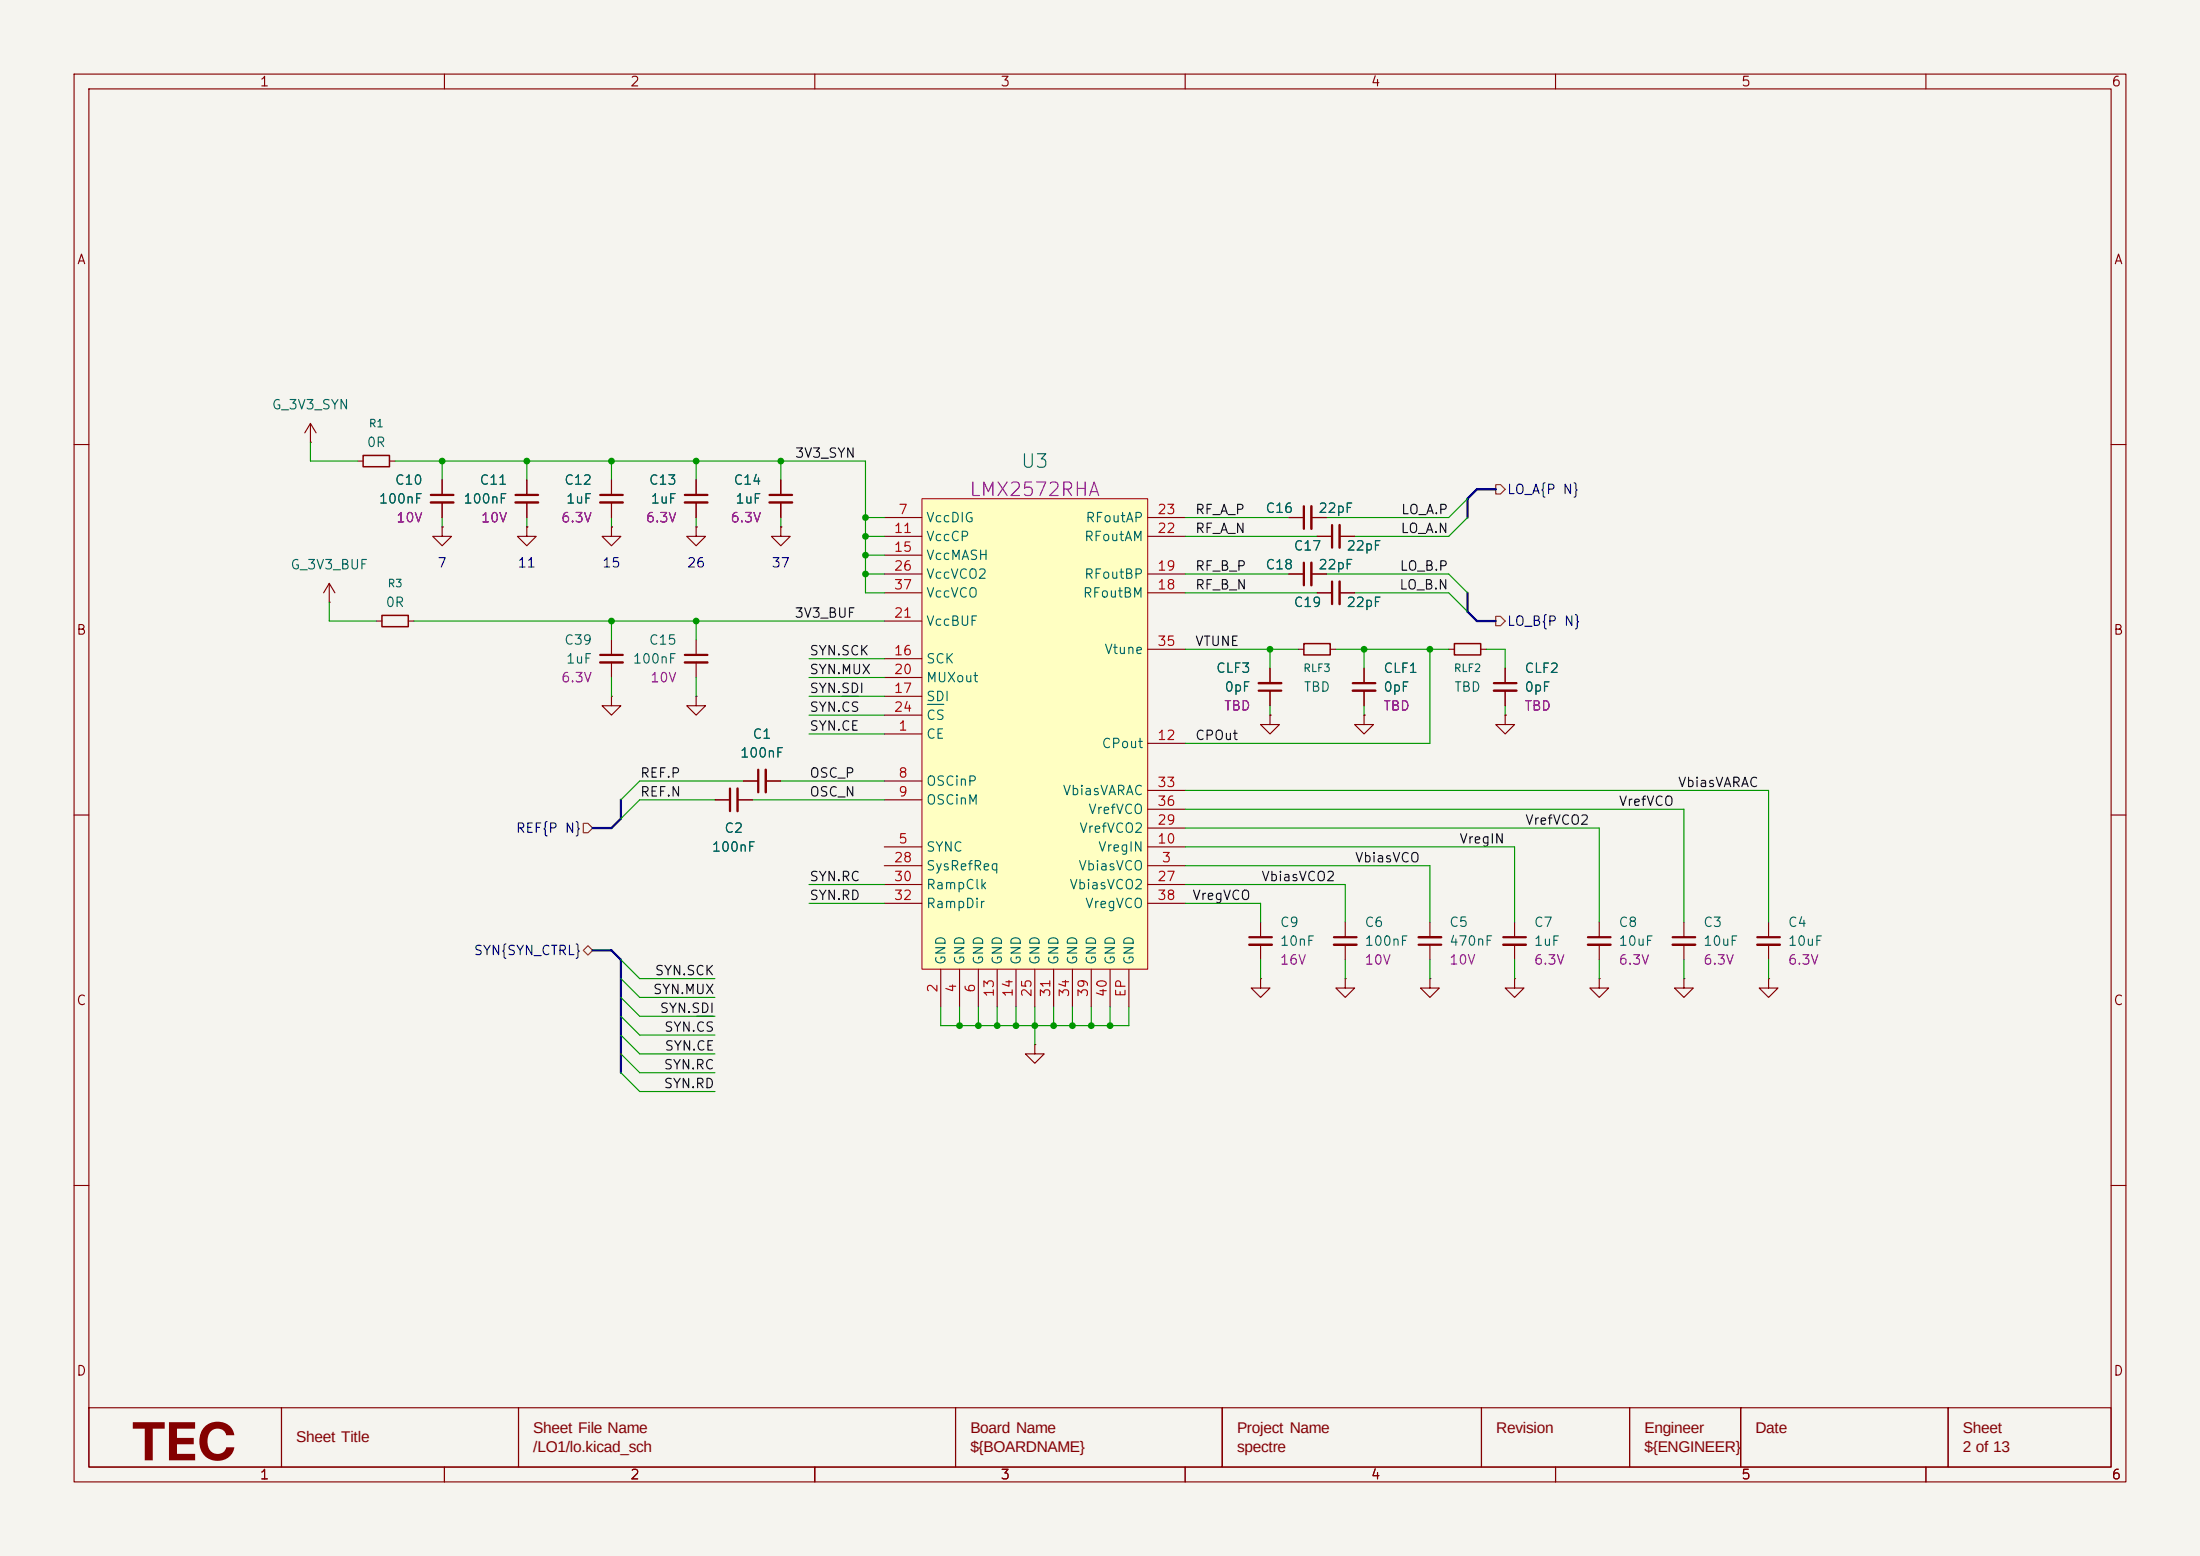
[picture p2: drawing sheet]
<svg xmlns="http://www.w3.org/2000/svg" width="297mm" height="210mm" viewBox="0 0 297 210" stroke-linecap="round" stroke-linejoin="round" font-family="sans-serif">
<path d="M0 0h297v210h-297z" fill="#f5f4ef" stroke="#f5f4ef" stroke-width=".14"/>
<g fill="none" stroke="#840000" stroke-width=".15">
<path d="M10 10h277v190h-277zM12 12h273v186h-273zM60 10v2M110 10v2M160 10v2M210 10v2M260 10v2M10 60h2M71.1 71.1v1.3h1.3l-1.3 1.3-1.3-1.3h1.3M71.1 71.1h.1M71.1 64.8v2M71.1 67.8v2.1"/>
<path d="M82.5 71.1v1.3h1.3l-1.3 1.3-1.2-1.3h1.2M82.5 71.1h.1M82.5 64.8v2M82.5 67.8v2.1M94 64.8v2M94 67.8v2.1M174 69.9h2M177 69.9h2.1M177.8 72.4h2M180.8 72.4h2.1M285 60h2M50.8 83.8h.8"/>
<path d="M55.1 83.8h.8M94 86.4v2M94 89.4v2M10 110h2M100.3 105.4h2.1M103.4 105.4h2M285 110h2M204.5 132.1v1.3h1.2l-1.2 1.2-1.3-1.2h1.3M204.5 132.1h.1M204.5 124.5v2M204.5 127.5v2M215.9 124.5v2"/>
<path d="M215.9 127.5v2M227.3 132.1v1.3h1.3l-1.3 1.2-1.2-1.2h1.2M227.3 132.1h.1M227.3 124.5v2M227.3 127.5v2M139.7 141v1.2h1.3l-1.3 1.3-1.3-1.3h1.3M139.7 141h.1M10 160h2M285 160h2M12 190h26v8h-26zM38 190h32v8h-32zM60 198v2"/>
<path d="M70 190h59v8h-59zM110 198v2M129 190h36v8h-36zM160 198v2M165 190h35v8h-35zM200 190h20v8h-20zM210 198v2M220 190h15v8h-15zM235 190h28v8h-28zM260 198v2M263 190h22v8h-22z"/>
</g>
<path d="M69.6 66.8h3M81 66.8h3.1M92.5 66.8h3M176 68.3v3.1M179.8 70.9v3M92.5 88.4h3M102.4 103.9v3M202.9 126.5h3.1M214.4 126.5h3M225.8 126.5h3.1" fill="none" stroke="#840000" stroke-width=".3"/>
<path d="M69.6 67.8h3M81 67.8h3.1M92.5 67.8h3M177 68.3v3.1M180.8 70.9v3M92.5 89.4h3M103.4 103.9v3M202.9 127.5h3.1M214.4 127.5h3M225.8 127.5h3.1" fill="none" stroke="#840000" stroke-width=".33"/>
<path d="M51.6 83.1h3.5v1.5h-3.5z" fill="none" stroke="#840000" stroke-width=".2"/>
<path d="M124.5 67.3h30.4v63.5h-30.4z" fill="#ffffc2"/>
<path d="M124.5 67.3h30.4v63.5h-30.4z" fill="none" stroke="#bf0000" stroke-width=".14"/>
<g fill="none" stroke="#840000" stroke-width=".15">
<path d="M41.9 59.7h.1M41.9 57.2l-.8 1.2M41.9 57.2l.8 1.2M41.9 57.2v2.5M44.4 78.7l-.7 1.3M44.4 78.7l.8 1.3M44.4 78.7v2.6M48.3 62.2h.7M52.6 62.2h.7M59.7 71.1v1.3h1.3l-1.3 1.3-1.3-1.3h1.3M59.7 71.1h.1M59.7 64.8v2"/>
<path d="M59.7 67.8v2.1M71.1 71.1h.1M71.1 64.8v2M71.1 67.8v2.1M82.5 71.1h.1M82.5 64.8v2M82.5 67.8v2.1M94 71.1v1.3h1.2l-1.2 1.3-1.3-1.3h1.3M94 71.1h.1M94 64.8v2M94 67.8v2.1M105.4 71.1v1.3h1.3l-1.3 1.3-1.3-1.3h1.3"/>
<path d="M105.4 71.1h.1M105.4 64.8v2M105.4 67.8v2.1M119.4 69.9h5.1M119.4 72.4h5.1M119.4 74.9h5.1M119.4 77.5h5.1M154.9 69.9h5.1M154.9 72.4h5.1M154.9 77.5h5.1M174 69.9h2M174 77.5h2"/>
<path d="M177 69.9h2.1M177 77.5h2.1M177.8 72.4h2M180.8 72.4h2.1M44.4 81.3h.1M82.5 94v1.3h1.3l-1.3 1.2-1.2-1.2h1.2M82.5 94h.1M82.5 86.4v2M82.5 89.4v2M94 94v1.3h1.2l-1.2 1.2-1.3-1.2h1.3M94 94h.1M119.4 99.1h5.1"/>
<path d="M119.4 88.9h5.1M119.4 94h5.1M119.4 80h5.1M119.4 91.4h5.1M119.4 83.8h5.1M119.4 96.5h5.1M154.9 80h5.1M154.9 87.6h5.1M171.4 96.5v1.3h1.3l-1.3 1.3-1.2-1.3h1.2M171.4 96.5h.1M171.4 90.2v2M171.4 93.2v2.1"/>
<path d="M175.3 87.6h.7M177.8 80h2M179.6 87.6h.7M180.8 80h2.1M184.1 96.5v1.3h-1.2l1.2 1.3 1.3-1.3h-1.3M184.1 96.5h.1M184.1 90.2v2M184.1 93.2v2.1M195.6 87.6h.7M199.9 87.6h.8M203.2 96.5v1.3h1.3l-1.3 1.3-1.3-1.3h1.3M203.2 96.5h.1"/>
<path d="M203.2 90.2v2M203.2 93.2v2.1M96.5 108h2.1M99.6 108h2M100.3 105.4h2.1M103.4 105.4h2M119.4 116.8h5.1M119.4 114.3h5.1M119.4 105.4h5.1M119.4 108h5.1M119.4 119.4h5.1M154.9 116.8h5.1"/>
<path d="M154.9 114.3h5.1M154.9 100.3h5.1M154.9 119.4h5.1M154.9 111.8h5.1M154.9 106.7h5.1M154.9 109.2h5.1M119.4 121.9h5.1M127 130.8v5.1M129.5 130.8v5.1M132.1 130.8v5.1M134.6 130.8v5.1M137.2 130.8v5.1"/>
<path d="M139.7 130.8v5.1M142.2 130.8v5.1M144.8 130.8v5.1M147.3 130.8v5.1M149.9 130.8v5.1M152.4 130.8v5.1M154.9 121.9h5.1M170.2 132.1v1.3h1.2l-1.2 1.2-1.3-1.2h1.3M170.2 132.1h.1M170.2 124.5v2M170.2 127.5v2M181.6 132.1v1.3h1.3l-1.3 1.2-1.3-1.2h1.3"/>
<path d="M181.6 132.1h.1M181.6 124.5v2M181.6 127.5v2M193 132.1v1.3h1.3l-1.3 1.2-1.2-1.2h1.2M193 132.1h.1M193 124.5v2M193 127.5v2M215.9 132.1v1.3h1.3l-1.3 1.2-1.3-1.2h1.3M215.9 132.1h.1M238.8 132.1v1.3h1.2l-1.2 1.2-1.3-1.2h1.3M238.8 132.1h.1M238.8 124.5v2"/>
<path d="M238.8 127.5v2"/>
</g>
<path d="M125.2 95.1h2.2" fill="none" stroke="#006464" stroke-width=".15"/>
<g fill="none" stroke="#840000" stroke-width=".3">
<path d="M58.2 66.8h3M103.9 66.8h3M176 75.9v3.1M179.8 78.5v3M81 88.4h3.1M169.9 93.2h3.1M182.6 92.2h3.1M201.7 92.2h3M98.6 106.4v3.1M168.7 126.5h3M180.1 126.5h3M191.5 127.5h3.1"/>
<path d="M237.2 126.5h3.1"/>
</g>
<g fill="none" stroke="#840000" stroke-width=".33">
<path d="M58.2 67.8h3M103.9 67.8h3M177 75.9v3.1M180.8 78.5v3M81 89.4h3.1M169.9 92.2h3.1M182.6 93.2h3.1M201.7 93.2h3M99.6 106.4v3.1M168.7 127.5h3M180.1 127.5h3M191.5 126.5h3.1"/>
<path d="M237.2 127.5h3.1"/>
</g>
<path d="M49 61.5h3.6v1.5h-3.6zM176 86.9h3.6v1.5h-3.6zM196.3 86.9h3.6v1.5h-3.6z" fill="none" stroke="#840000" stroke-width=".2"/>
<path d="M201.9 65.4h.7l.6 .6-.6 .7h-.7zM201.9 83.2h.7l.6 .6-.6 .7h-.7zM78.7 111.1h.7l.6 .7-.6 .6h-.7zM78.7 128.3l.7-.7 .6 .7-.6 .6z" fill="none" stroke="#725600" stroke-width=".15"/>
<path d="M113.7 94h2.2M94.1 137.2h2.2" fill="none" stroke="#0f0f0f" stroke-width=".15"/>
<path d="M201.9 66h-2.5l-1.3 1.3v2.6M198.1 80v2.6l1.3 1.2h2.5M83.8 108v2.5l-1.3 1.3h-2.5M80 128.3h2.5l1.3 1.2v15.3" fill="none" stroke="#000084" stroke-width=".3"/>
<g fill="none" stroke="#009600" stroke-width=".15">
<path d="M41.9 59.7v2.5h6.4M53.3 62.2h63.5v17.8h2.6M59.7 62.2v2.6M59.7 69.9v1.2M71.1 62.2v2.6M71.1 69.9v1.2M82.5 62.2v2.6M82.5 69.9v1.2M94 62.2v2.6M94 69.9v1.2M105.4 62.2v2.6M105.4 69.9v1.2"/>
<path d="M116.8 72.4h2.6M116.8 69.9h2.6M116.8 77.5h2.6M116.8 74.9h2.6M160 72.4h17.8M160 69.9h14M160 77.5h14M179.1 77.5h16.5l2.5 2.5M198.1 69.9l-2.5 2.5h-12.7M198.1 67.3l-2.5 2.6h-16.5M44.4 81.3v2.5h6.4M55.9 83.8h63.5"/>
<path d="M82.5 83.8v2.6M82.5 91.4v2.6M94 83.8v2.6M94 91.4v2.6M109.2 88.9h10.2M109.2 99.1h10.2M109.2 91.4h10.2M109.2 94h10.2M109.2 96.5h10.2M160 87.6h15.3M160 80h17.8M171.4 87.6v2.6"/>
<path d="M171.4 95.3v1.2M180.3 87.6h15.3M182.9 80h12.7l2.5 2.6M184.1 87.6v2.6M184.1 95.3v1.2M193 87.6v12.7h-33M200.7 87.6h2.5v2.6M203.2 95.3v1.2M96.5 108h-10.1l-2.6 2.5M100.3 105.4h-13.9l-2.6 2.6M101.6 108h17.8M105.4 105.4h14"/>
<path d="M109.2 119.4h10.2M160 106.7h78.8v17.8M160 109.2h67.3v15.3M160 116.8h33v7.7M160 114.3h44.5v10.2M160 111.8h55.9v12.7M160 119.4h21.6v5.1M83.8 134.6l2.6 2.6h10.1M83.8 139.7l2.6 2.5h10.1M83.8 132.1l2.6 2.5h10.1M83.8 137.2l2.6 2.5h10.1M83.8 129.5l2.6 2.6h10.1"/>
<path d="M109.2 121.9h10.2M127 135.9v2.5h25.4v-2.5M129.5 135.9v2.5M132.1 135.9v2.5M134.6 135.9v2.5M137.2 135.9v2.5M139.7 135.9v5.1M142.2 135.9v2.5M144.8 135.9v2.5M147.3 135.9v2.5M149.9 135.9v2.5M160 121.9h10.2v2.6"/>
<path d="M170.2 129.5v2.6M181.6 129.5v2.6M193 129.5v2.6M204.5 129.5v2.6M215.9 129.5v2.6M227.3 129.5v2.6M238.8 129.5v2.6M83.8 144.8l2.6 2.5h10.1M83.8 142.2l2.6 2.6h10.1"/>
</g>
<g fill="#009600">
<circle cx="129.5" cy="138.4" r=".46"/>
<circle cx="132.1" cy="138.4" r=".46"/>
<circle cx="139.7" cy="138.4" r=".46"/>
<circle cx="137.2" cy="138.4" r=".46"/>
<circle cx="116.8" cy="77.5" r=".46"/>
<circle cx="116.8" cy="74.9" r=".46"/>
<circle cx="116.8" cy="69.9" r=".46"/>
<circle cx="116.8" cy="72.4" r=".46"/>
<circle cx="147.3" cy="138.4" r=".46"/>
<circle cx="149.9" cy="138.4" r=".46"/>
<circle cx="144.8" cy="138.4" r=".46"/>
<circle cx="142.2" cy="138.4" r=".46"/>
<circle cx="134.6" cy="138.4" r=".46"/>
<circle cx="94" cy="83.8" r=".46"/>
<circle cx="94" cy="62.2" r=".46"/>
<circle cx="105.4" cy="62.2" r=".46"/>
<circle cx="171.4" cy="87.6" r=".46"/>
<circle cx="184.1" cy="87.6" r=".46"/>
<circle cx="193" cy="87.6" r=".46"/>
<circle cx="82.5" cy="62.2" r=".46"/>
<circle cx="71.1" cy="62.2" r=".46"/>
<circle cx="59.7" cy="62.2" r=".46"/>
<circle cx="82.5" cy="83.8" r=".46"/>
</g>
<text font-size="7.1" fill="#840000" x="17.7" y="197.1">TEC</text>
<g font-size="2.1" fill="#840000">
<text x="40" y="194.7">Sheet Title</text>
<text x="72" y="193.4">Sheet File Name</text>
<text x="72" y="195.9">/LO1/lo.kicad_sch</text>
<text x="131" y="193.4">Board Name</text>
<text x="131" y="195.9">${BOARDNAME}</text>
<text x="167" y="193.4">Project Name</text>
<text x="167" y="195.9">spectre</text>
<text x="202" y="193.4">Revision</text>
<text x="222" y="193.4">Engineer</text>
<text x="222" y="195.9">${ENGINEER}</text>
<text x="237" y="193.4">Date</text>
<text x="265" y="193.4">Sheet</text>
<text x="265" y="195.9">2 of 13</text>
</g>
<text font-size="1.8" fill="#006464" x="137.7" y="63.6">U3</text>
<text font-size="1.8" fill="#840084" x="130.7" y="67.4">LMX2572RHA</text>
<g font-size="1.3" fill="#840000">
<text x="35" y="12">1</text>
<text x="85" y="12">2</text>
<text x="135" y="12">3</text>
<text x="185" y="12">4</text>
<text x="235" y="12">5</text>
<text x="285" y="12">6</text>
<text x="10.3" y="36">A</text>
<text x="285.3" y="36">A</text>
<text x="10.2" y="86">B</text>
<text x="285.2" y="86">B</text>
<text x="10.2" y="136">C</text>
<text x="285.2" y="136">C</text>
<text x="10.2" y="186">D</text>
<text x="285.2" y="186">D</text>
<text x="35" y="200">1</text>
<text x="85" y="200">2</text>
<text x="135" y="200">3</text>
<text x="185" y="200">4</text>
<text x="235" y="200">5</text>
<text x="285" y="200">6</text>
</g>
<g font-size="1.3" fill="#006464">
<text x="36.6" y="55.6">G_3V3_SYN</text>
<text x="49.4" y="60.7">0R</text>
<text x="53.2" y="65.7">C10</text>
<text x="64.7" y="65.7">C11</text>
<text x="76.1" y="65.7">C12</text>
<text x="87.5" y="65.7">C13</text>
<text x="98.9" y="65.7">C14</text>
<text x="51" y="68.3">100nF</text>
<text x="62.5" y="68.3">100nF</text>
<text x="76.3" y="68.3">1uF</text>
<text x="87.8" y="68.3">1uF</text>
<text x="99.2" y="68.3">1uF</text>
<text x="124.9" y="70.8">VccDIG</text>
<text x="146.5" y="70.8">RFoutAP</text>
<text x="170.7" y="69.5">C16</text>
<text x="177.9" y="69.5">22pF</text>
<text x="39.1" y="77.2">G_3V3_BUF</text>
<text x="124.9" y="73.4">VccCP</text>
<text x="124.9" y="75.9">VccMASH</text>
<text x="146.3" y="73.4">RFoutAM</text>
<text x="170.7" y="77.2">C18</text>
<text x="174.6" y="74.6">C17</text>
<text x="177.9" y="77.2">22pF</text>
<text x="181.7" y="74.6">22pF</text>
<text x="52" y="82.2">0R</text>
<text x="124.9" y="78.4">VccVCO2</text>
<text x="124.9" y="81">VccVCO</text>
<text x="146.1" y="81">RFoutBM</text>
<text x="146.3" y="78.4">RFoutBP</text>
<text x="174.6" y="82.2">C19</text>
<text x="181.7" y="82.2">22pF</text>
<text x="76.1" y="87.3">C39</text>
<text x="76.3" y="89.9">1uF</text>
<text x="85.3" y="89.9">100nF</text>
<text x="87.5" y="87.3">C15</text>
<text x="124.9" y="89.9">SCK</text>
<text x="124.9" y="84.8">VccBUF</text>
<text x="149" y="88.6">Vtune</text>
<text x="124.9" y="94.9">SDI</text>
<text x="124.9" y="92.4">MUXout</text>
<text x="164.1" y="91.1">CLF3</text>
<text x="165.2" y="93.7">0pF</text>
<text x="175.9" y="93.7">TBD</text>
<text x="186.7" y="91.1">CLF1</text>
<text x="186.7" y="93.7">0pF</text>
<text x="196.2" y="93.7">TBD</text>
<text x="205.7" y="91.1">CLF2</text>
<text x="205.7" y="93.7">0pF</text>
<text x="101.5" y="100">C1</text>
<text x="124.9" y="100">CE</text>
<text x="124.9" y="97.5">CS</text>
<text x="148.6" y="101.3">CPout</text>
<text x="99.8" y="102.6">100nF</text>
<text x="124.9" y="106.4">OSCinP</text>
<text x="143.4" y="107.6">VbiasVARAC</text>
<text x="97.7" y="112.7">C2</text>
<text x="124.9" y="108.9">OSCinM</text>
<text x="145.6" y="112.7">VrefVCO2</text>
<text x="146.8" y="110.2">VrefVCO</text>
<text x="96" y="115.3">100nF</text>
<text x="124.9" y="115.3">SYNC</text>
<text x="124.9" y="117.8">SysRefReq</text>
<text x="145.5" y="117.8">VbiasVCO</text>
<text x="148.2" y="115.3">VregIN</text>
<text x="124.9" y="120.3">RampClk</text>
<text x="124.9" y="122.9">RampDir</text>
<text x="144.3" y="120.3">VbiasVCO2</text>
<text x="146.4" y="122.9">VregVCO</text>
<text x="172.7" y="125.4">C9</text>
<text x="184.1" y="125.4">C6</text>
<text x="195.6" y="125.4">C5</text>
<text x="207" y="125.4">C7</text>
<text x="218.4" y="125.4">C8</text>
<text x="229.9" y="125.4">C3</text>
<text x="241.3" y="125.4">C4</text>
<text x="128" y="130.3" transform="rotate(-90 128 130.3)">GND</text>
<text x="130.5" y="130.3" transform="rotate(-90 130.5 130.3)">GND</text>
<text x="133" y="130.3" transform="rotate(-90 133 130.3)">GND</text>
<text x="135.6" y="130.3" transform="rotate(-90 135.6 130.3)">GND</text>
<text x="138.1" y="130.3" transform="rotate(-90 138.1 130.3)">GND</text>
<text x="140.7" y="130.3" transform="rotate(-90 140.7 130.3)">GND</text>
<text x="143.2" y="130.3" transform="rotate(-90 143.2 130.3)">GND</text>
<text x="145.7" y="130.3" transform="rotate(-90 145.7 130.3)">GND</text>
<text x="148.3" y="130.3" transform="rotate(-90 148.3 130.3)">GND</text>
<text x="150.8" y="130.3" transform="rotate(-90 150.8 130.3)">GND</text>
<text x="153.4" y="130.3" transform="rotate(-90 153.4 130.3)">GND</text>
<text x="172.7" y="128">10nF</text>
<text x="184.1" y="128">100nF</text>
<text x="195.6" y="128">470nF</text>
<text x="207" y="128">1uF</text>
<text x="218.4" y="128">10uF</text>
<text x="229.9" y="128">10uF</text>
<text x="241.3" y="128">10uF</text>
</g>
<g font-size="1.3" fill="#0f0f0f">
<text x="107.2" y="62.1">3V3_SYN</text>
<text x="161.3" y="69.7">RF_A_P</text>
<text x="189.1" y="69.7">LO_A.P</text>
<text x="161.3" y="72.3">RF_A_N</text>
<text x="161.3" y="77.3">RF_B_P</text>
<text x="188.9" y="77.3">LO_B.P</text>
<text x="189" y="72.3">LO_A.N</text>
<text x="107.2" y="83.7">3V3_BUF</text>
<text x="161.3" y="79.9">RF_B_N</text>
<text x="188.8" y="79.9">LO_B.N</text>
<text x="109.2" y="88.8">SYN.SCK</text>
<text x="161.3" y="87.5">VTUNE</text>
<text x="109.2" y="91.3">SYN.MUX</text>
<text x="109.2" y="93.9">SYN.SDI</text>
<text x="109.2" y="96.4">SYN.CS</text>
<text x="109.2" y="98.9">SYN.CE</text>
<text x="161.3" y="100.2">CPOut</text>
<text x="86.3" y="105.3">REF.P</text>
<text x="86.3" y="107.8">REF.N</text>
<text x="109.2" y="107.8">OSC_N</text>
<text x="109.2" y="105.3">OSC_P</text>
<text x="226.4" y="106.6">VbiasVARAC</text>
<text x="205.8" y="111.6">VrefVCO2</text>
<text x="218.5" y="109.1">VrefVCO</text>
<text x="109.2" y="119.3">SYN.RC</text>
<text x="170.2" y="119.3">VbiasVCO2</text>
<text x="182.8" y="116.7">VbiasVCO</text>
<text x="196.9" y="114.2">VregIN</text>
<text x="109.2" y="121.8">SYN.RD</text>
<text x="160.9" y="121.8">VregVCO</text>
<text x="88.3" y="132">SYN.SCK</text>
<text x="88.1" y="134.5">SYN.MUX</text>
<text x="89" y="137">SYN.SDI</text>
<text x="89.6" y="139.6">SYN.CS</text>
<text x="89.6" y="142.1">SYN.CE</text>
<text x="89.5" y="144.7">SYN.RC</text>
<text x="89.5" y="147.2">SYN.RD</text>
</g>
<g font-size="1.3" fill="#840084">
<text x="53.4" y="70.8">10V</text>
<text x="64.8" y="70.8">10V</text>
<text x="75.7" y="70.8">6.3V</text>
<text x="87.1" y="70.8">6.3V</text>
<text x="98.5" y="70.8">6.3V</text>
<text x="75.7" y="92.4">6.3V</text>
<text x="87.7" y="92.4">10V</text>
<text x="165.2" y="96.2">TBD</text>
<text x="186.7" y="96.2">TBD</text>
<text x="205.7" y="96.2">TBD</text>
<text x="172.7" y="130.5">16V</text>
<text x="184.1" y="130.5">10V</text>
<text x="195.6" y="130.5">10V</text>
<text x="207" y="130.5">6.3V</text>
<text x="218.4" y="130.5">6.3V</text>
<text x="229.9" y="130.5">6.3V</text>
<text x="241.3" y="130.5">6.3V</text>
</g>
<g font-size="1.3" fill="#a90000">
<text x="121.2" y="69.7">7</text>
<text x="156.1" y="69.7">23</text>
<text x="120.6" y="72.3">11</text>
<text x="120.6" y="74.8">15</text>
<text x="120.6" y="77.3">26</text>
<text x="156.1" y="77.3">19</text>
<text x="156.1" y="72.3">22</text>
<text x="120.6" y="83.7">21</text>
<text x="120.6" y="79.9">37</text>
<text x="156.1" y="79.9">18</text>
<text x="120.6" y="88.8">16</text>
<text x="156.1" y="87.5">35</text>
<text x="120.6" y="93.8">17</text>
<text x="120.6" y="91.3">20</text>
<text x="120.6" y="96.4">24</text>
<text x="121.2" y="98.9">1</text>
<text x="156.1" y="100.2">12</text>
<text x="121.2" y="105.3">8</text>
<text x="121.2" y="107.8">9</text>
<text x="156.1" y="106.5">33</text>
<text x="156.1" y="111.6">29</text>
<text x="156.1" y="109.1">36</text>
<text x="120.6" y="116.7">28</text>
<text x="120.6" y="119.2">30</text>
<text x="121.2" y="114.2">5</text>
<text x="156.1" y="114.2">10</text>
<text x="156.1" y="119.2">27</text>
<text x="156.7" y="116.7">3</text>
<text x="120.6" y="121.8">32</text>
<text x="156.1" y="121.8">38</text>
<text x="126.9" y="134.1" transform="rotate(-90 126.9 134.1)">2</text>
<text x="129.4" y="134.1" transform="rotate(-90 129.4 134.1)">4</text>
<text x="131.9" y="134.1" transform="rotate(-90 131.9 134.1)">6</text>
<text x="134.5" y="134.7" transform="rotate(-90 134.5 134.7)">13</text>
<text x="137" y="134.7" transform="rotate(-90 137 134.7)">14</text>
<text x="139.6" y="134.7" transform="rotate(-90 139.6 134.7)">25</text>
<text x="142.1" y="134.7" transform="rotate(-90 142.1 134.7)">31</text>
<text x="144.6" y="134.7" transform="rotate(-90 144.6 134.7)">34</text>
<text x="147.2" y="134.7" transform="rotate(-90 147.2 134.7)">39</text>
<text x="149.7" y="134.7" transform="rotate(-90 149.7 134.7)">40</text>
<text x="152.3" y="134.7" transform="rotate(-90 152.3 134.7)">EP</text>
</g>
<g font-size="1.3" fill="#000084">
<text x="203.4" y="67">LO_A{P N}</text>
<text x="203.4" y="84.8">LO_B{P N}</text>
<text x="69.6" y="112.7">REF{P N}</text>
<text x="63.9" y="129.2">SYN{SYN_CTRL}</text>
</g>
<g font-size="1.3" fill="#0000c2">
<text x="59" y="76.9">7</text>
<text x="69.8" y="76.9">11</text>
<text x="81.2" y="76.9">15</text>
<text x="92.6" y="76.9">26</text>
<text x="104.1" y="76.9">37</text>
</g>
<g font-size="1" fill="#006464">
<text x="49.7" y="57.9">R1</text>
<text x="52.2" y="79.5">R3</text>
<text x="175.9" y="90.9">RLF3</text>
<text x="196.2" y="90.9">RLF2</text>
</g>
</svg>
